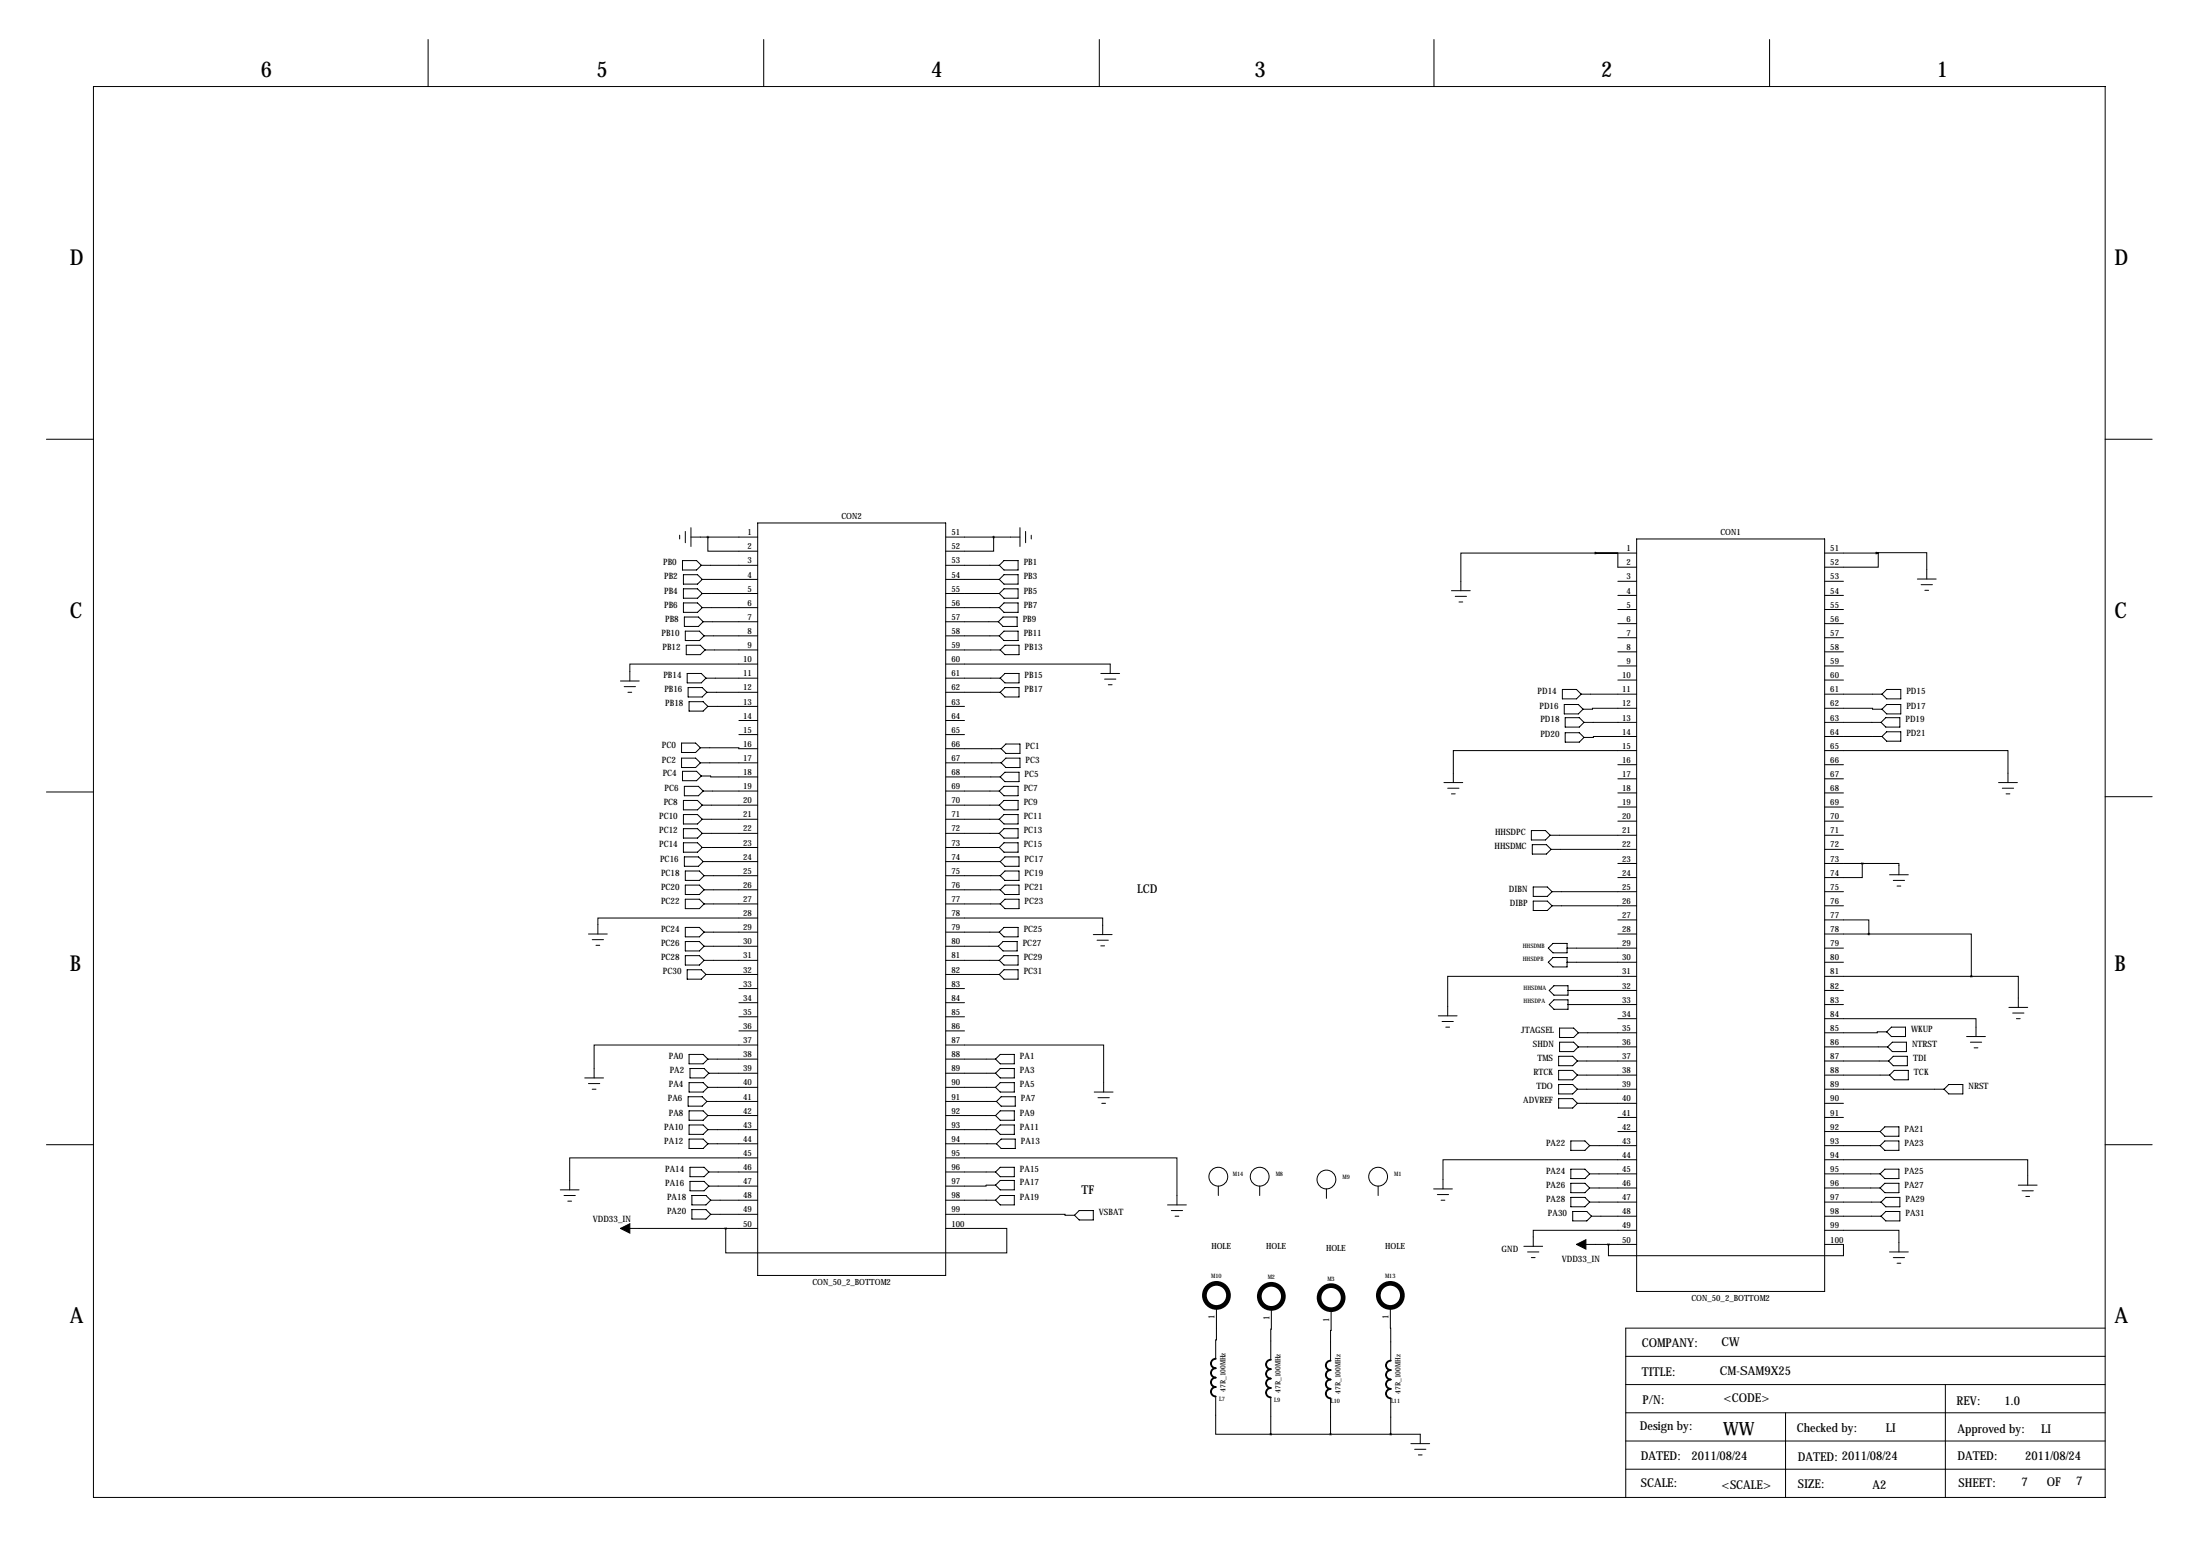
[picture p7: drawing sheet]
<svg xmlns="http://www.w3.org/2000/svg" width="594mm" height="419mm" viewBox="0 0 594 419" stroke-linecap="round" stroke-linejoin="round" font-family="sans-serif">
<g fill="none" stroke="#000" stroke-width=".27">
<path d="M115.7 10.7v12.7M206.3 10.7v12.7M297 10.7v12.7M387.5 10.7v12.7M478.1 10.7v12.7M25.2 23.4h543.6v381h-543.6zM12.5 118.6h12.7M568.8 118.6h12.7M183.6 144.5v1M184.4 151.4h3.8l1.3 1.3-1.3 1.2h-3.8zM184.7 155.2h3.8l1.2 1.3-1.2 1.2h-3.8zM184.7 159h3.8l1.2 1.3-1.2 1.2h-3.8z"/>
<path d="M185.2 143.5v3.1M186.7 145h18M186.7 142.5v5.1M189.5 152.7h15.2M189.7 156.5h15M191.3 145v3.8h13.4M204.7 141.2h50.8v203.2h-50.8zM255.5 145h20.1M255.5 152.7h14.5M255.5 156.5h14.5M268.5 145v3.8h-13M270 152.7l1.3-1.3h3.8v2.5h-3.8z"/>
<path d="M270 156.5l1.3-1.3h3.8v2.5h-3.8zM275.6 142.5v5.1M277.1 143.5v3.1M278.6 144.5v1M392.2 159.5h5.1M431 149.4h6.1v3.8h5.1M431 149.4h-36.3v10.1M431 149.4h11.2M437.1 157h5.1M442.2 145.5h50.8v203.2h-50.8zM493 149.4h14M493 157h5.1"/>
<path d="M507 149.4h.5v3.8h-14.5M507 149.4l13.6-.1v7.1M518.1 156.4h5M519.1 157.9h3M520.1 159.4h1M184.7 162.8h3.8l1.2 1.3-1.2 1.3h-3.8zM184.9 166.6h3.8l1.3 1.3-1.3 1.3h-3.8zM185.2 170.4h3.8l1.2 1.3-1.2 1.3h-3.8zM185.4 174.2h3.8l1.3 1.3-1.3 1.3h-3.8zM189.7 160.3h15M189.7 164.1h15M190 167.9h14.7"/>
<path d="M190.2 171.7h14.5M190.5 175.5h14.2M204.7 179.3h-34.5v4.6M255.5 160.3h14.5M255.5 164.1h14.5M255.5 167.9h14.2M255.5 171.7h14.5M255.5 175.5h14.8M255.5 179.3h44.5v2.6M270 160.3l1.3-1.3h3.8v2.5h-3.8zM270 164.1l1.3-1.3h3.8v2.6h-3.8zM270 171.7l1.3-1.3h3.8v2.6h-3.8z"/>
<path d="M271 166.6h3.8v2.6h-3.8l-1.3-1.3zM271.5 174.2h3.8v2.6h-3.8l-1.2-1.3zM393.2 161h3M394.2 162.6h1M437.1 160.8h5.1M437.1 164.6h5.1M437.1 168.4h5.1M437.1 172.2h5.1M437.1 176h5.1M437.1 179.8h5.1M493 160.8h5.1M493 164.6h5.1"/>
<path d="M493 168.4h5.1M493 172.2h5.1M493 176h5.1M493 179.8h5.1M167.6 183.9h5.1M168.7 185.4h3M169.7 186.9h1M185.7 181.9h3.8l1.3 1.2-1.3 1.3h-3.8zM185.9 185.7h3.8l1.3 1.2-1.3 1.3h-3.8zM186.2 189.5h3.8l1.3 1.3-1.3 1.2h-3.8zM190.8 183.1h13.9M191 186.9h13.7"/>
<path d="M191.3 190.8h13.4M199.6 194.6h5.1M199.6 198.4h5.1M255.5 183.1h14.8M255.5 186.9h14.8M255.5 190.8h5.1M255.5 194.6h5.1M255.5 198.4h5.1M270.3 183.1l1.2-1.2h3.8v2.5h-3.8zM271.5 185.7h3.8v2.5h-3.8l-1.2-1.3zM297.4 181.9h5.1M298.4 183.4h3.1"/>
<path d="M299.5 184.9h1M422.1 186.2h3.9l1.2 1.3-1.2 1.2h-3.9zM422.7 190.2h3.8l1.2 1.3-1.2 1.3h-3.8zM422.9 193.8h3.8l1.3 1.3-1.3 1.2h-3.8zM422.9 197.9h3.8l1.3 1.2-1.3 1.3h-3.8zM427.2 187.5h15M428 195.1h14.2M437.1 183.6h5.1M442.2 191.3h-11.9v.2h-2.6M442.2 198.9h-11.7v.2h-2.5M493 191.3h13v.2h2.5M493 183.6h5.1"/>
<path d="M493 187.5h15.5M493 195.1h15.3M493 198.9h15.5M508.5 187.5l1.3-1.3h3.8v2.5h-3.8zM508.5 191.5l1.3-1.3h3.8v2.6h-3.8zM508.5 198.9l1.3-1.3h3.8v2.6h-3.8zM509.5 193.8h3.8v2.5h-3.8l-1.2-1.2zM12.5 213.9h12.7M184.1 200.7h3.9l1.2 1.2-1.2 1.3h-3.9zM184.1 204.7h3.9l1.2 1.3-1.2 1.3h-3.9zM184.4 208.3h3.8l1.3 1.2-1.3 1.3h-3.8zM184.7 216.2h3.8l1.2 1.2-1.2 1.3h-3.8z"/>
<path d="M184.7 220h3.8l1.2 1.2-1.2 1.3h-3.8zM184.9 212.3h3.8l1.3 1.3-1.3 1.3h-3.8zM189.2 201.9h10.4v.3h5.1M189.2 206h15.5M189.5 209.5h2.5v.3h12.7M189.7 217.4h15M190 213.6h14.7M255.5 202.2h15M255.5 206h15M255.5 209.8h14.8M255.5 213.6h14.5M255.5 217.4h14.5"/>
<path d="M270 213.6l1.3-1.3h3.8v2.6h-3.8zM270 217.4l1.3-1.2h3.8v2.5h-3.8zM270.3 209.8l1.2-1.3h3.8v2.6h-3.8zM270.5 202.2l1.3-1.3h3.8v2.6h-3.8zM270.5 206l1.3-1.3h3.8v2.6h-3.8zM390.1 211.3h5.1M391.2 212.9h3M392.2 214.4h1M437.1 206.5h5.1M437.1 210.3h5.1M437.1 214.1h5.1M437.1 217.9h5.1"/>
<path d="M442.2 202.7h-49.5v8.6M493 202.7h49.5v8.6M493 206.5h5.1M493 210.3h5.1M493 214.1h5.1M493 217.9h5.1M540 211.3h5.1M541 212.9h3.1M542 214.4h1.1M568.8 215.1h12.7M184.7 223.8h3.8l1.2 1.2-1.2 1.3h-3.8zM184.7 227.6h3.8l1.2 1.3-1.2 1.2h-3.8z"/>
<path d="M184.9 231.4h3.8l1.3 1.3-1.3 1.2h-3.8zM185.2 235.2h3.8l1.2 1.3-1.2 1.2h-3.8zM185.2 239h3.8l1.2 1.3-1.2 1.3h-3.8zM189.7 221.2h15M189.7 225h15M189.7 228.9h15M190 232.7h14.7M190.2 236.5h14.5M255.5 221.2h14.5M255.5 225h14.5M255.5 228.9h14.5M255.5 232.7h14.8"/>
<path d="M255.5 236.5h14.8M270 221.2l1.3-1.2h3.8v2.5h-3.8zM270 225l1.3-1.2h3.8v2.5h-3.8zM270 228.9l1.3-1.3h3.8v2.5h-3.8zM271.5 231.4h3.8v2.5h-3.8l-1.2-1.2zM271.5 235.2h3.8v2.5h-3.8l-1.2-1.2zM271.5 239h3.8v2.6h-3.8l-1.2-1.3zM413.8 224.3h3.8l1.2 1.3-1.2 1.2h-3.8zM414 228.1h3.8l1.3 1.3-1.3 1.2h-3.8zM414.3 239.5h3.8l1.3 1.3-1.3 1.3h-3.8zM418.8 225.6h23.4M419.1 229.4h23.1"/>
<path d="M437.1 221.7h5.1M437.1 233.2h5.1M437.1 237h5.1M493 221.7h5.1M493 225.6h5.1M493 229.4h5.1M493 233.2h10.2M503.2 233.2v3.8h-10.2M503.2 233.2h9.9v3M510.5 236.2h5.1M511.6 237.7h3M512.6 239.3h1"/>
<path d="M159 252.2h5.1M160 253.7h3.1M161 255.3h1.1M185.2 242.8h3.8l1.2 1.3-1.2 1.3h-3.8zM185.2 250.4h3.8l1.2 1.3-1.2 1.3h-3.8zM185.2 254.3h3.8l1.2 1.2-1.2 1.3h-3.8zM185.2 258.1h3.8l1.2 1.2-1.2 1.3h-3.8zM190.2 240.3h14.5M190.2 244.1h14.5M190.2 251.7h14.5M190.2 255.5h14.5M190.2 259.3h14.5"/>
<path d="M204.7 247.9h-43.2v4.3M255.5 247.9h42.4v4.5M255.5 240.3h14.8M255.5 244.1h14.8M255.5 251.7h14.5M255.5 255.5h14.2M255.5 259.3h14.5M270 251.7l1.3-1.3h3.8v2.6h-3.8zM270 259.3l1.3-1.2h3.8v2.5h-3.8zM271 254.3h3.8v2.5h-3.8l-1.3-1.3zM271.5 242.8h3.8v2.6h-3.8l-1.2-1.3zM295.4 252.4h5.1"/>
<path d="M296.4 253.9h3.1M297.4 255.4h1M414.3 243.3h3.8l1.3 1.3-1.3 1.3h-3.8zM419.4 240.8h22.8M419.4 244.6h22.8M419.6 254.8h3.8v2.5h-3.8l-1.3-1.3zM419.6 258.6h3.8v2.5h-3.8l-1.3-1.3zM423.4 256h18.8M423.4 259.8h18.8M437.1 248.4h5.1M437.1 252.2h5.1M493 248.4h12v3.8"/>
<path d="M493 240.8h5.1M493 244.6h5.1M493 252.2h12M493 256h5.1M493 259.8h5.1M505 252.2h27.6v11.5M185.7 261.9h3.8l1.3 1.2-1.3 1.3h-3.8zM190.8 263.1h13.9M199.6 267h5.1M199.6 270.8h5.1M199.6 274.6h5.1M199.6 278.4h5.1"/>
<path d="M255.5 263.1h14.5M255.5 267h5.1M255.5 270.8h5.1M255.5 274.6h5.1M255.5 278.4h5.1M270 263.1l1.3-1.2h3.8v2.5h-3.8zM388.6 274.3h5.1M389.6 275.8h3.1M390.7 277.4h1M419.9 266.2h3.8v2.5h-3.8l-1.3-1.2zM419.9 270h3.8v2.5h-3.8l-1.3-1.2zM421.4 277.6h3.8l1.3 1.3-1.3 1.3h-3.8z"/>
<path d="M423.7 267.5h18.5M423.7 271.3h18.5M426.5 278.9h15.7M437.1 275.1h5.1M442.2 263.7h-51v10.6M493 275.1h40.9v4.8M493 263.7h39.6M493 267.5h5.1M493 271.3h5.1M509.8 278.6h-2.6v.3h-14.2M511 277.4h3.9v2.5h-3.9l-1.2-1.3zM531.4 279.9h5"/>
<path d="M532.6 263.7h12.7v8.3M542.8 272h5.1M543.8 273.6h3.1M544.8 275.1h1M158 291.1h5.1M159 292.6h3.1M160 294.1h1M185.9 296.2h3.8l1.3 1.2-1.3 1.3h-3.8zM186.2 292.4h3.8l1.3 1.2-1.3 1.3h-3.8zM186.2 284.7h3.8l1.3 1.3-1.3 1.3h-3.8zM186.2 300h3.8l1.3 1.2-1.3 1.3h-3.8zM186.4 288.5h3.8l1.3 1.3-1.3 1.3h-3.8z"/>
<path d="M191 297.4h13.7M191.3 286h13.4M191.3 293.6h13.4M191.5 289.8h13.2M204.7 282.2h-44.2v8.9M255.5 282.2h42.7v12.7M255.5 286h13.5M255.5 289.8h13.5M255.5 293.6h13.5M255.5 297.4h13.7M269 289.8l1.3-1.3h3.8v2.6h-3.8zM269 293.6l1.3-1.2h3.8v2.5h-3.8z"/>
<path d="M269 286l1.3-1.3h3.8v2.6h-3.8zM270.5 296.2h3.8v2.5h-3.8l-1.3-1.3zM295.7 294.9h5M296.7 296.4h3M297.7 297.9h1M421.1 292.9h3.8l1.3 1.2-1.3 1.3h-3.8zM421.1 285.2h3.8l1.3 1.3-1.3 1.3h-3.8zM421.1 289.1h3.8l1.3 1.2-1.3 1.3h-3.8zM421.1 296.7h3.8l1.3 1.2-1.3 1.3h-3.8zM421.4 281.4h3.8l1.3 1.3-1.3 1.3h-3.8zM426.2 286.5h16M426.2 290.3h16"/>
<path d="M426.2 294.1h16M426.2 297.9h16M426.5 282.7h15.7M493 282.7h17M493 286.5h17.3M493 290.3h17.5M493 294.1h32.3M493 297.9h5.1M510.5 290.3l1.3-1.2h3.8v2.5h-3.8zM511.3 281.4h3.8v2.6h-3.8l-1.3-1.3zM511.6 285.2h3.8v2.6h-3.8l-1.3-1.3zM525.3 294.1l1.2-1.2h3.9v2.5h-3.9z"/>
<path d="M532.4 281.4h3M533.4 283h1M12.5 309.1h12.7M186.2 303.8h3.8l1.3 1.3-1.3 1.2h-3.8zM186.2 307.6h3.8l1.3 1.3-1.3 1.2h-3.8zM186.4 319h3.8l1.3 1.3-1.3 1.3h-3.8zM186.4 315.2h3.8l1.3 1.3-1.3 1.3h-3.8zM191.3 301.2h13.4M191.3 305.1h13.4M191.3 308.9h13.4M191.5 316.5h13.2M204.7 312.7h-50.8v8.6"/>
<path d="M255.5 312.7h62.5v12.7M255.5 301.2h13.5M255.5 305.1h13.5M255.5 308.9h13.7M255.5 316.5h13.5M269 301.2l1.3-1.2h3.8v2.5h-3.8zM269 305.1l1.3-1.3h3.8v2.5h-3.8zM269 316.5l1.3-1.3h3.8v2.6h-3.8zM270.5 307.6h3.8v2.5h-3.8l-1.3-1.2zM424.4 315.7h3.8l1.3 1.3-1.3 1.3h-3.8zM424.4 308.1h3.8l1.3 1.3-1.3 1.2h-3.8zM424.4 319.5h3.8l1.3 1.3-1.3 1.3h-3.8z"/>
<path d="M429.5 309.4h12.7M429.5 317h12.7M437.1 301.8h5.1M437.1 305.6h5.1M442.2 313.2h-52.3v7.9M493 313.2h54.9v6.8M493 301.8h5.1M493 305.6h15M493 309.4h15M493 317h15M509.3 304.3h3.8v2.5h-3.8l-1.3-1.2zM509.3 308.1h3.8v2.5h-3.8l-1.3-1.2z"/>
<path d="M509.3 315.7h3.8v2.6h-3.8l-1.3-1.3zM568.8 309.1h12.7M151.4 321.3h5.1M152.4 322.8h3M153.4 324.4h1M167.6 331.7h37.1M186.9 322.8h3.9l1.2 1.3-1.2 1.3h-3.9zM186.9 326.6h3.9l1.2 1.3-1.2 1.3h-3.9zM191.5 320.3h13.2M192 324.1h12.7M192 327.9h12.7M196.1 331.7v6.6h75.9v-6.6h-16.5"/>
<path d="M255.5 327.9h32.3v.3h2.5M255.5 324.1h13.5M269 320h-2.6v.3h-10.9M269 320l1.3-1.2h3.8v2.5h-3.8zM269 324.1l1.3-1.3h3.8v2.6h-3.8zM290.3 328.2l1.3-1.3h3.8v2.5h-3.8zM315.5 325.4h5M316.5 326.9h3M317.5 328.4h1M329.2 320.3v2.5M340.4 320.3v2.5M358.4 321.1v2.5"/>
<path d="M372.4 320.3v2.5M387.3 321.1h5.1M388.4 322.6h3M389.4 324.1h1M411.7 336.5h5.1M412.7 338.1h3.1M413.8 339.6h1M424.4 323.3h3.8l1.3 1.3-1.3 1.3h-3.8zM424.9 327.2h3.9l1.2 1.2-1.2 1.3h-3.9zM426 336h16.2M429.5 320.8h12.7M429.5 324.6h12.7"/>
<path d="M430 328.4h12.2M434.6 336v3.1h63.5v-3.1h-5.1M442.2 332.2h-27.9v4.3M493 332.2h20.1v5.9M493 320.8h15M493 324.6h15.3M493 328.4h15.3M508 320.8l1.3-1.3h3.8v2.6h-3.8zM509.5 327.2h3.8v2.5h-3.8l-1.2-1.3zM509.5 323.3h3.8v2.6h-3.8l-1.2-1.3zM510.5 338.1h5.1M511.6 339.6h3"/>
<path d="M545.3 320h5.1M546.4 321.6h3M547.4 323.1h1M328.7 353.6l-.2 13.3M343.5 353.8l-.1 13.4M359.7 354.2l-.2 13.2M375.7 353.6l.1 13.8M512.6 341.1h1M568.8 358.6h-129.5v45.8M328.5 377.1v10.2h14.9M343.4 377.3v10M359.5 377.6v9.7"/>
<path d="M375.8 377.6v9.7M439.3 366.3h129.5M439.3 373.9h129.5M525.6 373.9v30.5M343.4 387.3h40.3v2.5M381.2 389.8h5.1M382.2 391.4h3.1M383.2 392.9h1.1M439.3 389.1h129.5M439.3 396.7h129.5M439.3 381.5h129.5M482.4 381.5v22.9"/>
<circle cx="329.2" cy="317.8" r="2.54"/>
<circle cx="340.4" cy="317.8" r="2.54"/>
<circle cx="358.4" cy="318.5" r="2.54"/>
<circle cx="372.4" cy="317.8" r="2.54"/>
</g>
<g fill="none" stroke="#000" stroke-width="1.3">
<circle cx="328.7" cy="349.8" r="3.3"/>
<circle cx="343.5" cy="350.1" r="3.3"/>
<circle cx="359.7" cy="350.4" r="3.3"/>
<circle cx="375.7" cy="349.8" r="3.3"/>
</g>
<path d="M328.5 366.9a1.27 1.27 0 0 0-1.3 1.3 1.27 1.27 0 0 0 1.3 1.3 1.27 1.27 0 0 0-1.3 1.2 1.27 1.27 0 0 0 1.3 1.3 1.27 1.27 0 0 0-1.3 1.3 1.27 1.27 0 0 0 1.3 1.2 1.27 1.27 0 0 0-1.3 1.3 1.27 1.27 0 0 0 1.3 1.3M343.4 367.2a1.27 1.27 0 0 0-1.3 1.3 1.27 1.27 0 0 0 1.3 1.2 1.27 1.27 0 0 0-1.3 1.3 1.27 1.27 0 0 0 1.3 1.3 1.27 1.27 0 0 0-1.3 1.2 1.27 1.27 0 0 0 1.3 1.3 1.27 1.27 0 0 0-1.3 1.3 1.27 1.27 0 0 0 1.3 1.2M359.5 367.4a1.27 1.27 0 0 0-1.3 1.3 1.27 1.27 0 0 0 1.3 1.3 1.27 1.27 0 0 0-1.3 1.2 1.27 1.27 0 0 0 1.3 1.3 1.27 1.27 0 0 0-1.3 1.3 1.27 1.27 0 0 0 1.3 1.3 1.27 1.27 0 0 0-1.3 1.2 1.27 1.27 0 0 0 1.3 1.3M375.8 367.4a1.27 1.27 0 0 0-1.3 1.3 1.27 1.27 0 0 0 1.3 1.3 1.27 1.27 0 0 0-1.3 1.2 1.27 1.27 0 0 0 1.3 1.3 1.27 1.27 0 0 0-1.3 1.3 1.27 1.27 0 0 0 1.3 1.3 1.27 1.27 0 0 0-1.3 1.2 1.27 1.27 0 0 0 1.3 1.3" fill="none" stroke="#000" stroke-width=".51"/>
<path d="M167.6 331.7l2.6-1.2v2.5zM426 336l2.5-1.2v2.5z" fill="#000" stroke="#000" stroke-width=".27"/>
<path d="M375.7 387.3a.05 .05 0 0 0 .1 0 .05 .05 0 0 0-.1 0zM343.3 387.3a.05 .05 0 0 0 .1 0 .05 .05 0 0 0-.1 0zM191.2 145a.05 .05 0 0 0 .1 0 .05 .05 0 0 0-.1 0zM532.6 263.7a.05 .05 0 0 0 .1 0 .05 .05 0 0 0-.1 0zM504.9 252.2a.05 .05 0 0 0 .1 0 .05 .05 0 0 0-.1 0zM431 149.4a.05 .05 0 0 0 .1 0 .05 .05 0 0 0-.1 0z" fill="#000" stroke="#000" stroke-width=".63"/>
<g font-size="5.9">
<text x="70.5" y="20.8">6</text>
<text x="161.1" y="20.8">5</text>
<text x="251.6" y="20.8">4</text>
<text x="338.9" y="20.8">3</text>
<text x="432.7" y="20.8">2</text>
<text x="523.3" y="20.8">1</text>
<text x="18.9" y="71.6">D</text>
<text x="571.3" y="71.6">D</text>
<text x="18.9" y="166.9">C</text>
<text x="571.3" y="166.9">C</text>
<text x="18.9" y="262.1">B</text>
<text x="571.3" y="262.1">B</text>
<text x="18.9" y="357.4">A</text>
<text x="571.3" y="357.4">A</text>
</g>
<text font-size="4.9" x="465.6" y="387.5">WW</text>
<g font-size="3.3">
<text x="307.2" y="241.2">LCD</text>
<text x="292.2" y="322.5">TF</text>
<text x="443.6" y="363.7">COMPANY:</text>
<text x="465.2" y="363.5">CW</text>
<text x="443.6" y="371.6">TITLE:</text>
<text x="464.7" y="371.3">CM-SAM9X25</text>
<text x="443.8" y="379.2">P/N:</text>
<text x="465.7" y="378.7">&lt;CODE&gt;</text>
<text x="528.7" y="379.5">REV:</text>
<text x="541.6" y="379.5">1.0</text>
<text x="443.1" y="386.1">Design by:</text>
<text x="485.5" y="386.6">Checked by:</text>
<text x="509.5" y="386.6">LI</text>
<text x="528.9" y="386.8">Approved by:</text>
<text x="551.5" y="386.9">LI</text>
<text x="443.3" y="394.2">DATED:</text>
<text x="457" y="394.2">2011/08/24</text>
<text x="485.7" y="394.5">DATED: 2011/08/24</text>
<text x="528.9" y="394.2">DATED:</text>
<text x="547.2" y="394.3">2011/08/24</text>
<text x="443.3" y="401.6">SCALE:</text>
<text x="465.2" y="402">&lt;SCALE&gt;</text>
<text x="485.7" y="401.8">SIZE:</text>
<text x="529.2" y="401.6">SHEET:</text>
<text x="546.2" y="401.2">7</text>
<text x="553.1" y="401.3">OF</text>
<text x="560.9" y="401">7</text>
<text x="506" y="402.2">A2</text>
</g>
<g font-size="2.4">
<text x="179.2" y="152.7">PB0</text>
<text x="276.6" y="152.7">PB1</text>
<text x="179.5" y="156.5">PB2</text>
<text x="179.5" y="160.3">PB4</text>
<text x="276.6" y="156.5">PB3</text>
<text x="276.6" y="160.3">PB5</text>
<text x="179.5" y="164.1">PB6</text>
<text x="179.7" y="167.9">PB8</text>
<text x="276.4" y="167.9">PB9</text>
<text x="276.6" y="164.1">PB7</text>
<text x="178.7" y="171.7">PB10</text>
<text x="276.6" y="171.7">PB11</text>
<text x="179" y="175.5">PB12</text>
<text x="276.9" y="175.5">PB13</text>
<text x="179.3" y="183.1">PB14</text>
<text x="276.9" y="183.1">PB15</text>
<text x="179.5" y="186.9">PB16</text>
<text x="179.8" y="190.8">PB18</text>
<text x="276.9" y="186.9">PB17</text>
<text x="415.5" y="187.5">PD14</text>
<text x="416" y="191.5">PD16</text>
<text x="515.1" y="187.5">PD15</text>
<text x="515.1" y="191.5">PD17</text>
<text x="416.2" y="195.1">PD18</text>
<text x="514.9" y="195.1">PD19</text>
<text x="178.8" y="201.9">PC0</text>
<text x="277.1" y="202.2">PC1</text>
<text x="416.2" y="199.1">PD20</text>
<text x="515.1" y="198.9">PD21</text>
<text x="178.8" y="206">PC2</text>
<text x="179.1" y="209.5">PC4</text>
<text x="276.9" y="209.8">PC5</text>
<text x="277.1" y="206">PC3</text>
<text x="179.6" y="213.6">PC6</text>
<text x="276.6" y="213.6">PC7</text>
<text x="178.1" y="221.2">PC10</text>
<text x="179.3" y="217.4">PC8</text>
<text x="276.6" y="217.4">PC9</text>
<text x="276.6" y="221.2">PC11</text>
<text x="178.1" y="225">PC12</text>
<text x="276.6" y="225">PC13</text>
<text x="404" y="225.6">HHSDPC</text>
<text x="178.1" y="228.9">PC14</text>
<text x="178.4" y="232.7">PC16</text>
<text x="276.6" y="228.9">PC15</text>
<text x="276.9" y="232.7">PC17</text>
<text x="403.8" y="229.4">HHSDMC</text>
<text x="178.6" y="236.5">PC18</text>
<text x="276.9" y="236.5">PC19</text>
<text x="178.6" y="240.3">PC20</text>
<text x="178.6" y="244.1">PC22</text>
<text x="276.9" y="240.3">PC21</text>
<text x="276.9" y="244.1">PC23</text>
<text x="407.7" y="240.8">DIBN</text>
<text x="408" y="244.6">DIBP</text>
<text x="178.6" y="251.7">PC24</text>
<text x="276.6" y="251.7">PC25</text>
<text x="178.6" y="255.5">PC26</text>
<text x="276.4" y="255.5">PC27</text>
<text x="178.6" y="259.3">PC28</text>
<text x="179.1" y="263.1">PC30</text>
<text x="276.6" y="259.3">PC29</text>
<text x="276.6" y="263.1">PC31</text>
<text x="411" y="278.9">JTAGSEL</text>
<text x="516.4" y="278.6">WKUP</text>
<text x="180.7" y="286">PA0</text>
<text x="275.6" y="286">PA1</text>
<text x="414.2" y="282.7">SHDN</text>
<text x="415.4" y="286.5">TMS</text>
<text x="516.6" y="282.7">NTRST</text>
<text x="516.9" y="286.5">TDI</text>
<text x="180.7" y="293.6">PA4</text>
<text x="181" y="289.8">PA2</text>
<text x="275.6" y="289.8">PA3</text>
<text x="275.6" y="293.6">PA5</text>
<text x="414.3" y="290.3">RTCK</text>
<text x="517.1" y="290.3">TCK</text>
<text x="180.5" y="297.4">PA6</text>
<text x="275.8" y="297.4">PA7</text>
<text x="411.6" y="297.9">ADVREF</text>
<text x="415.1" y="294.1">TDO</text>
<text x="531.9" y="294.1">NRST</text>
<text x="179.5" y="305.1">PA10</text>
<text x="180.7" y="301.2">PA8</text>
<text x="275.6" y="301.2">PA9</text>
<text x="275.6" y="305.1">PA11</text>
<text x="514.6" y="305.6">PA21</text>
<text x="179.5" y="308.9">PA12</text>
<text x="275.8" y="308.9">PA13</text>
<text x="417.7" y="309.4">PA22</text>
<text x="514.6" y="309.4">PA23</text>
<text x="179.7" y="316.5">PA14</text>
<text x="275.6" y="316.5">PA15</text>
<text x="417.7" y="317">PA24</text>
<text x="514.6" y="317">PA25</text>
<text x="179.7" y="320.3">PA16</text>
<text x="275.6" y="320">PA17</text>
<text x="417.7" y="320.8">PA26</text>
<text x="514.6" y="320.8">PA27</text>
<text x="160.2" y="330">VDD33_IN</text>
<text x="180.3" y="324.1">PA18</text>
<text x="180.3" y="327.9">PA20</text>
<text x="275.6" y="324.1">PA19</text>
<text x="296.9" y="328.2">VSBAT</text>
<text x="417.7" y="324.6">PA28</text>
<text x="418.3" y="328.4">PA30</text>
<text x="514.9" y="328.4">PA31</text>
<text x="514.9" y="324.6">PA29</text>
<text x="405.7" y="338.1">GND</text>
<text x="422" y="340.7">VDD33_IN</text>
</g>
<g font-size="2.3">
<text x="227.4" y="140.2">CON2</text>
<text x="202" y="144.5">1</text>
<text x="202" y="148.3">2</text>
<text x="257" y="144.5">51</text>
<text x="257" y="148.3">52</text>
<text x="439.5" y="148.8">1</text>
<text x="464.8" y="144.5">CON1</text>
<text x="494.5" y="148.8">51</text>
<text x="202" y="152.1">3</text>
<text x="202" y="156">4</text>
<text x="257" y="152.1">53</text>
<text x="257" y="156">54</text>
<text x="439.5" y="152.7">2</text>
<text x="494.5" y="152.7">52</text>
<text x="202" y="159.8">5</text>
<text x="257" y="159.8">55</text>
<text x="439.5" y="156.5">3</text>
<text x="439.5" y="160.3">4</text>
<text x="494.5" y="156.5">53</text>
<text x="494.5" y="160.3">54</text>
<text x="202" y="163.6">6</text>
<text x="202" y="167.4">7</text>
<text x="257" y="163.6">56</text>
<text x="257" y="167.4">57</text>
<text x="439.5" y="164.1">5</text>
<text x="439.5" y="167.9">6</text>
<text x="494.5" y="164.1">55</text>
<text x="494.5" y="167.9">56</text>
<text x="202" y="171.2">8</text>
<text x="257" y="171.2">58</text>
<text x="439.5" y="171.7">7</text>
<text x="494.5" y="171.7">57</text>
<text x="200.8" y="178.8">10</text>
<text x="202" y="175">9</text>
<text x="257" y="175">59</text>
<text x="257" y="178.8">60</text>
<text x="439.5" y="175.5">8</text>
<text x="439.5" y="179.3">9</text>
<text x="494.5" y="175.5">58</text>
<text x="494.5" y="179.3">59</text>
<text x="200.8" y="182.6">11</text>
<text x="257" y="182.6">61</text>
<text x="438.3" y="183.1">10</text>
<text x="494.5" y="183.1">60</text>
<text x="200.8" y="186.4">12</text>
<text x="200.8" y="190.2">13</text>
<text x="257" y="186.4">62</text>
<text x="257" y="190.2">63</text>
<text x="438.3" y="186.9">11</text>
<text x="438.3" y="190.8">12</text>
<text x="494.5" y="186.9">61</text>
<text x="494.5" y="190.8">62</text>
<text x="200.8" y="194.1">14</text>
<text x="200.8" y="197.9">15</text>
<text x="257" y="194.1">64</text>
<text x="257" y="197.9">65</text>
<text x="438.3" y="194.6">13</text>
<text x="494.5" y="194.6">63</text>
<text x="200.8" y="201.7">16</text>
<text x="257" y="201.7">66</text>
<text x="438.3" y="198.4">14</text>
<text x="438.3" y="202.2">15</text>
<text x="494.5" y="198.4">64</text>
<text x="494.5" y="202.2">65</text>
<text x="200.8" y="205.5">17</text>
<text x="200.8" y="209.3">18</text>
<text x="257" y="205.5">67</text>
<text x="257" y="209.3">68</text>
<text x="438.3" y="206">16</text>
<text x="438.3" y="209.8">17</text>
<text x="494.5" y="206">66</text>
<text x="494.5" y="209.8">67</text>
<text x="200.8" y="213.1">19</text>
<text x="257" y="213.1">69</text>
<text x="438.3" y="213.6">18</text>
<text x="494.5" y="213.6">68</text>
<text x="200.8" y="216.9">20</text>
<text x="200.8" y="220.7">21</text>
<text x="257" y="216.9">70</text>
<text x="257" y="220.7">71</text>
<text x="438.3" y="217.4">19</text>
<text x="438.3" y="221.2">20</text>
<text x="494.5" y="217.4">69</text>
<text x="494.5" y="221.2">70</text>
<text x="200.8" y="224.5">22</text>
<text x="257" y="224.5">72</text>
<text x="438.3" y="225">21</text>
<text x="494.5" y="225">71</text>
<text x="200.8" y="228.3">23</text>
<text x="200.8" y="232.2">24</text>
<text x="257" y="228.3">73</text>
<text x="257" y="232.2">74</text>
<text x="438.3" y="228.9">22</text>
<text x="438.3" y="232.7">23</text>
<text x="494.5" y="228.9">72</text>
<text x="494.5" y="232.7">73</text>
<text x="200.8" y="236">25</text>
<text x="200.8" y="239.8">26</text>
<text x="257" y="236">75</text>
<text x="257" y="239.8">76</text>
<text x="438.3" y="236.5">24</text>
<text x="494.5" y="236.5">74</text>
<text x="200.8" y="243.6">27</text>
<text x="257" y="243.6">77</text>
<text x="438.3" y="240.3">25</text>
<text x="438.3" y="244.1">26</text>
<text x="494.5" y="240.3">75</text>
<text x="494.5" y="244.1">76</text>
<text x="200.8" y="247.4">28</text>
<text x="200.8" y="251.2">29</text>
<text x="257" y="247.4">78</text>
<text x="257" y="251.2">79</text>
<text x="438.3" y="247.9">27</text>
<text x="438.3" y="251.7">28</text>
<text x="494.5" y="247.9">77</text>
<text x="494.5" y="251.7">78</text>
<text x="200.8" y="255">30</text>
<text x="257" y="255">80</text>
<text x="438.3" y="255.5">29</text>
<text x="494.5" y="255.5">79</text>
<text x="200.8" y="258.8">31</text>
<text x="200.8" y="262.6">32</text>
<text x="257" y="258.8">81</text>
<text x="257" y="262.6">82</text>
<text x="438.3" y="259.3">30</text>
<text x="438.3" y="263.1">31</text>
<text x="494.5" y="259.3">80</text>
<text x="494.5" y="263.1">81</text>
<text x="200.8" y="266.4">33</text>
<text x="257" y="266.4">83</text>
<text x="438.3" y="267">32</text>
<text x="494.5" y="267">82</text>
<text x="200.8" y="270.3">34</text>
<text x="200.8" y="274.1">35</text>
<text x="257" y="270.3">84</text>
<text x="257" y="274.1">85</text>
<text x="438.3" y="270.8">33</text>
<text x="438.3" y="274.6">34</text>
<text x="494.5" y="270.8">83</text>
<text x="494.5" y="274.6">84</text>
<text x="200.8" y="277.9">36</text>
<text x="200.8" y="281.7">37</text>
<text x="257" y="277.9">86</text>
<text x="257" y="281.7">87</text>
<text x="438.3" y="278.4">35</text>
<text x="494.5" y="278.4">85</text>
<text x="200.8" y="285.5">38</text>
<text x="257" y="285.5">88</text>
<text x="438.3" y="282.2">36</text>
<text x="438.3" y="286">37</text>
<text x="494.5" y="282.2">86</text>
<text x="494.5" y="286">87</text>
<text x="200.8" y="289.3">39</text>
<text x="200.8" y="293.1">40</text>
<text x="257" y="289.3">89</text>
<text x="257" y="293.1">90</text>
<text x="438.3" y="289.8">38</text>
<text x="438.3" y="293.6">39</text>
<text x="494.5" y="289.8">88</text>
<text x="494.5" y="293.6">89</text>
<text x="200.8" y="296.9">41</text>
<text x="257" y="296.9">91</text>
<text x="438.3" y="297.4">40</text>
<text x="494.5" y="297.4">90</text>
<text x="200.8" y="300.7">42</text>
<text x="200.8" y="304.5">43</text>
<text x="257" y="300.7">92</text>
<text x="257" y="304.5">93</text>
<text x="438.3" y="301.2">41</text>
<text x="438.3" y="305.1">42</text>
<text x="494.5" y="301.2">91</text>
<text x="494.5" y="305.1">92</text>
<text x="200.8" y="308.4">44</text>
<text x="257" y="308.4">94</text>
<text x="438.3" y="308.9">43</text>
<text x="494.5" y="308.9">93</text>
<text x="200.8" y="312.2">45</text>
<text x="200.8" y="316">46</text>
<text x="257" y="312.2">95</text>
<text x="257" y="316">96</text>
<text x="438.3" y="312.7">44</text>
<text x="438.3" y="316.5">45</text>
<text x="494.5" y="312.7">94</text>
<text x="494.5" y="316.5">95</text>
<text x="200.8" y="319.8">47</text>
<text x="200.8" y="323.6">48</text>
<text x="257" y="319.8">97</text>
<text x="257" y="323.6">98</text>
<text x="438.3" y="320.3">46</text>
<text x="494.5" y="320.3">96</text>
<text x="200.8" y="327.4">49</text>
<text x="257" y="327.4">99</text>
<text x="438.3" y="324.1">47</text>
<text x="438.3" y="327.9">48</text>
<text x="494.5" y="324.1">97</text>
<text x="494.5" y="327.9">98</text>
<text x="200.8" y="331.2">50</text>
<text x="257" y="331.2">100</text>
<text x="438.3" y="331.7">49</text>
<text x="438.3" y="335.5">50</text>
<text x="494.5" y="331.7">99</text>
<text x="494.5" y="335.5">100</text>
<text x="327.3" y="337.1">HOLE</text>
<text x="342.1" y="337.4">HOLE</text>
<text x="358.3" y="337.8">HOLE</text>
<text x="374.3" y="337.1">HOLE</text>
<text x="219.5" y="347.1">CON_50_2_BOTTOM2</text>
<text x="457" y="351.4">CON_50_2_BOTTOM2</text>
<text x="328.2" y="356.3" transform="rotate(-90 328.2 356.3)">1</text>
<text x="343" y="356.5" transform="rotate(-90 343 356.5)">1</text>
<text x="359.2" y="356.9" transform="rotate(-90 359.2 356.9)">1</text>
<text x="375.2" y="356.3" transform="rotate(-90 375.2 356.3)">1</text>
</g>
<g font-size="2">
<text x="331.1" y="375.9" transform="rotate(-90 331.1 375.9)">47R_100MHz</text>
<text x="346" y="376.1" transform="rotate(-90 346 376.1)">47R_100MHz</text>
<text x="362.2" y="376.4" transform="rotate(-90 362.2 376.4)">47R_100MHz</text>
<text x="378.4" y="376.4" transform="rotate(-90 378.4 376.4)">47R_100MHz</text>
</g>
<g font-size="1.6">
<text x="411.4" y="256">HHSDMB</text>
<text x="411.4" y="259.4">HHSDPB</text>
<text x="411.7" y="267.4">HHSDMA</text>
<text x="411.7" y="270.9">HHSDPA</text>
<text x="333.1" y="317.5">M14</text>
<text x="344.7" y="317.5">M8</text>
<text x="376.7" y="317.5">M1</text>
<text x="362.7" y="318.3">M9</text>
<text x="327.3" y="345.2">M10</text>
<text x="342.5" y="345.4">M2</text>
<text x="358.7" y="345.8">M3</text>
<text x="374.3" y="345.2">M13</text>
<text x="329.4" y="378.2">L7</text>
<text x="344.3" y="378.5">L9</text>
<text x="359.6" y="378.7">L10</text>
<text x="375.9" y="378.7">L11</text>
</g>
</svg>
